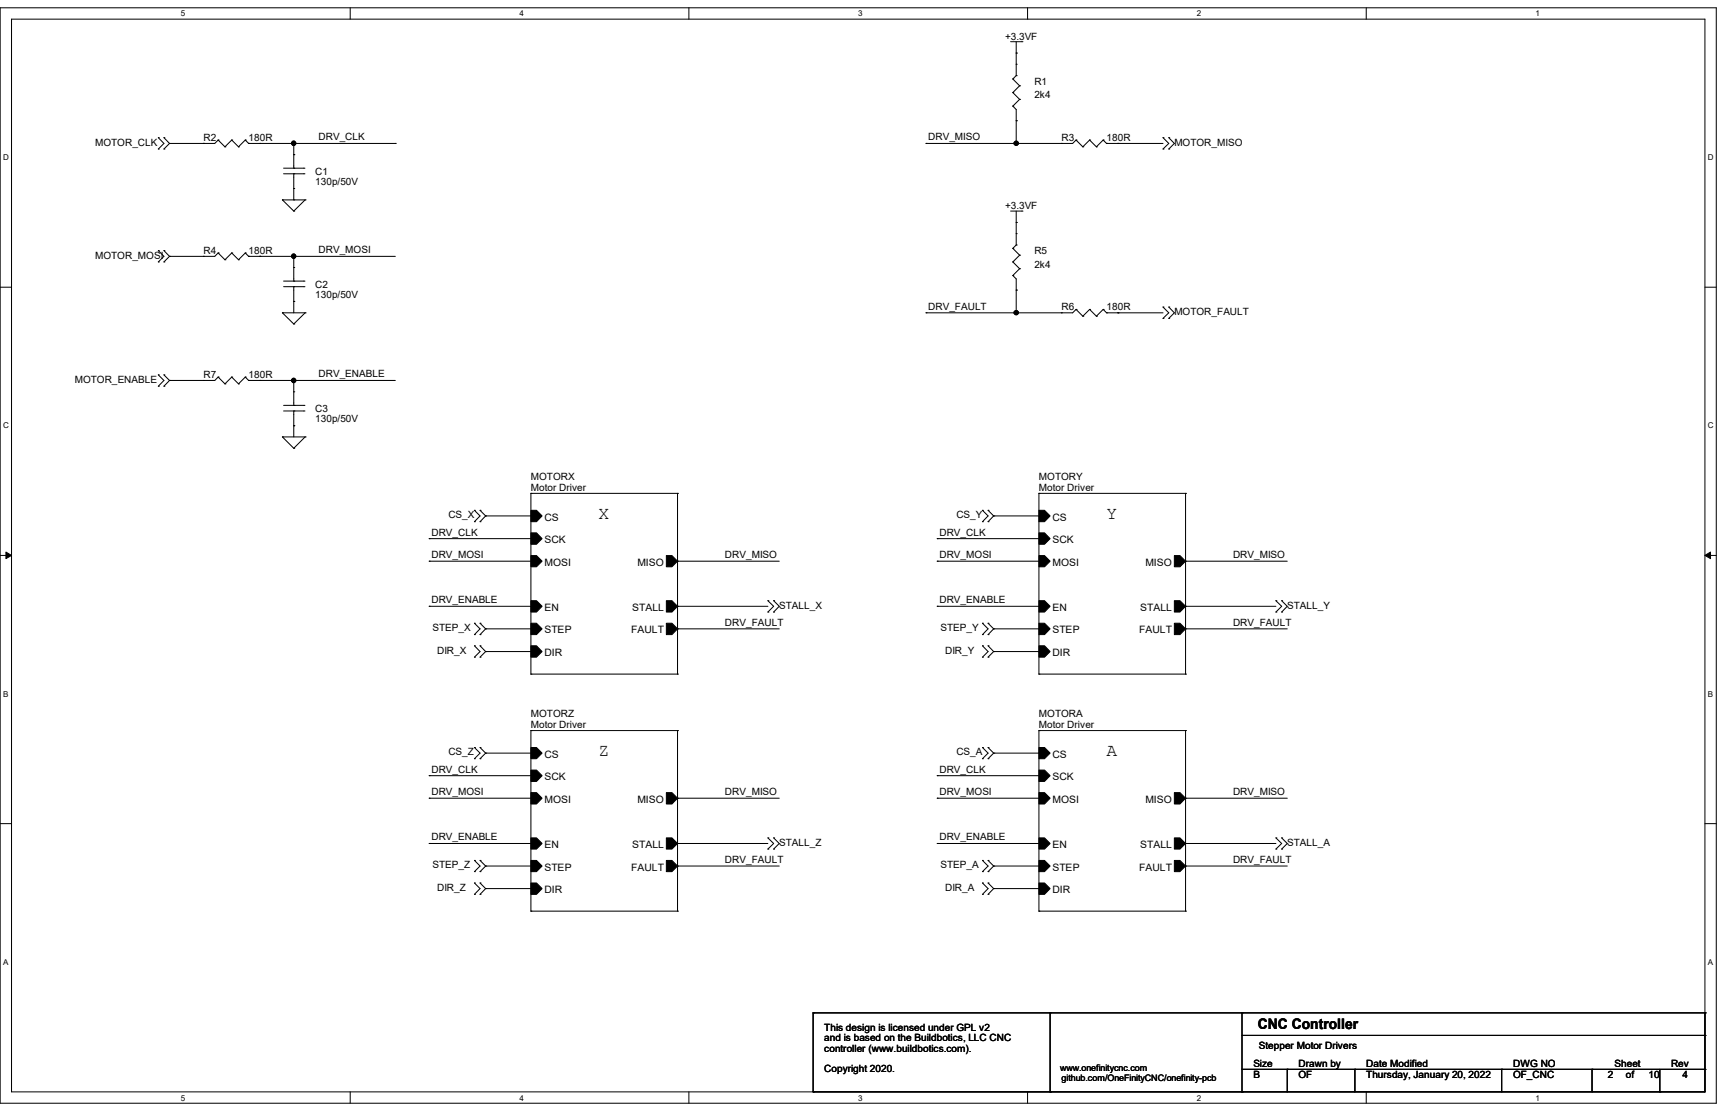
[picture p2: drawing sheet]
<svg xmlns="http://www.w3.org/2000/svg" width="432mm" height="279mm" viewBox="0 0 432 279" stroke-linecap="round" stroke-linejoin="round" font-family="sans-serif">
<path d="M0 1.9h428.6v273.6h-428.6zM2.9 4.8h422.9v267.8h-422.9z" fill="none" stroke="#000" stroke-width=".25"/>
<g fill="#fff">
<path d="M45.2 2.3h1.1v2.2h-1.1z"/>
<path d="M45.2 273h1.1v2.2h-1.1z"/>
</g>
<path d="M87.5 1.9v2.9M87.5 272.6v2.9" fill="none" stroke="#000" stroke-width=".25"/>
<g fill="#fff">
<path d="M129.8 2.3h1.1v2.2h-1.1z"/>
<path d="M129.8 273h1.1v2.2h-1.1z"/>
</g>
<path d="M172 1.9v2.9M172 272.6v2.9" fill="none" stroke="#000" stroke-width=".25"/>
<g fill="#fff">
<path d="M214.3 2.3h1.1v2.2h-1.1z"/>
<path d="M214.3 273h1.1v2.2h-1.1z"/>
</g>
<path d="M256.6 1.9v2.9M256.6 272.6v2.9" fill="none" stroke="#000" stroke-width=".25"/>
<g fill="#fff">
<path d="M298.9 2.3h1.1v2.2h-1.1z"/>
<path d="M298.9 273h1.1v2.2h-1.1z"/>
</g>
<path d="M341.2 1.9v2.9M341.2 272.6v2.9" fill="none" stroke="#000" stroke-width=".25"/>
<g fill="#fff">
<path d="M383.5 2.3h1.1v2.2h-1.1z"/>
<path d="M383.5 273h1.1v2.2h-1.1z"/>
<path d="M.8 38.2h1.4v2.3h-1.4z"/>
<path d="M426.5 38.2h1.4v2.3h-1.4z"/>
<path d="M.8 105.2h1.4v2.2h-1.4z"/>
<path d="M426.5 105.2h1.4v2.2h-1.4z"/>
</g>
<path d="M0 71.7h2.9M425.8 71.7h2.8" fill="none" stroke="#000" stroke-width=".25"/>
<g fill="#fff">
<path d="M.8 172.1h1.3v2.3h-1.3z"/>
<path d="M426.5 172.1h1.3v2.3h-1.3z"/>
</g>
<path d="M0 138.7h2.9M425.8 138.7h2.8" fill="none" stroke="#000" stroke-width=".25"/>
<path d="M1.5 137.8l1.4 .9-1.4 .8zM425.8 138.7l1.4-.9v1.7z" fill="#000" stroke="#000" stroke-width=".25"/>
<g fill="#fff">
<path d="M.8 239.1h1.3v2.2h-1.3z"/>
<path d="M426.5 239.1h1.3v2.2h-1.3z"/>
</g>
<g fill="none" stroke="#000" stroke-width=".25">
<path d="M252.4 10.4h2.8M252.9 19.7h.1M252.9 19.7l1.7 1.7M253.8 13.3h.1M253.8 18.9h.1M253.8 16h.1M253.8 10.4v8.5M253.8 18.9l-.9 .8M255.2 10.4h.1M39.5 34.4h.1M39.5 37.2h.1M39.5 34.4l1.4 1.4-1.4 1.4"/>
<path d="M40.9 37.2h.1M40.9 34.4h.1M40.9 34.4l1.4 1.4M42.3 35.8l-1.4 1.4M50.8 35.8h.1M54.5 35h.1M54.5 35l-.9 .8h-11.3M54.5 35l1.7 1.7M56.2 36.7h.1M57.9 35h.1M57.9 35l-1.7 1.7M57.9 35l1.7 1.7"/>
<path d="M59.6 36.7h.1M61.3 35h.1M61.3 35l-1.7 1.7M61.3 35l.8 .8M62.1 35.8h.1M62.1 35.8h36.6M64.9 35.8h.1M73.4 38.6h.1M73.4 35.8h.1M73.4 35.8v6.2M98.7 35.8h.1M231.3 35.8h.1"/>
<path d="M252.9 26.5h.1M252.9 23.1h.1M252.9 26.5l.9 .8v8.5M252.9 23.1l1.7 1.7M253.8 30.1h.1M253.8 35.8h.1M254.6 24.8h.1M254.6 21.4h.1M254.6 24.8l-1.7 1.7M254.6 21.4l-1.7 1.7M265.1 35.8h.1M268.7 35h.1"/>
<path d="M268.7 35l-.8 .8h-36.6M268.7 35l1.7 1.7M270.4 36.7h.1M272.1 35h.1M272.1 35l-1.7 1.7M272.1 35l1.7 1.7M273.8 36.7h.1M275.5 35h.1M275.5 35l-1.7 1.7M275.5 35l.9 .8M276.4 35.8h.1M276.4 35.8h14"/>
<path d="M279.2 35.8h.1M290.4 37.2h.1M290.4 34.4h.1M290.4 34.4l1.5 1.4-1.5 1.4M291.9 37.2h.1M291.9 34.4h.1M291.9 34.4l1.4 1.4-1.4 1.4M70.5 49.9h.1M70.5 49.9h5.7M70.5 49.9l2.9 2.8M70.8 43.4h5.1M70.8 42h5.1"/>
<path d="M73.4 52.7h.1M73.4 42h.1M73.4 43.4h.1M73.4 47.1h.1M73.4 49.9h.1M73.4 43.4v6.5M75.9 43.4h.1M75.9 42h.1M76.2 49.9h.1M76.2 49.9l-2.8 2.8M252.4 52.7h2.8M253.8 55.5h.1"/>
<path d="M253.8 58.3h.1M253.8 52.7v8.5M255.2 52.7h.1M39.5 62.6h.1M39.5 65.4h.1M39.5 62.6l1.4 1.4-1.4 1.4M40.9 65.4h.1M40.9 62.6h.1M40.9 62.6l1.4 1.4M42.3 64h.1M42.3 64l-1.4 1.4M50.8 64h.1"/>
<path d="M54.5 63.2h.1M54.5 63.2l-.9 .8h-11.3M54.5 63.2l1.7 1.7M56.2 64.9h.1M57.9 63.2h.1M57.9 63.2l-1.7 1.7M57.9 63.2l1.7 1.7M59.6 64.9h.1M61.3 63.2h.1M61.3 63.2l-1.7 1.7M61.3 63.2l.8 .8M62.1 64h.1"/>
<path d="M62.1 64h36.6M64.9 64h.1M70.5 78.1h.1M70.5 78.1h5.7M70.5 78.1l2.9 2.8M70.8 71.6h5.1M70.8 70.2h5.1M73.4 70.2h.1M73.4 71.6h.1M73.4 66.8h.1M73.4 75.3h.1M73.4 64h.1"/>
<path d="M73.4 64v6.2M73.4 71.6v6.5M75.9 71.6h.1M75.9 70.2h.1M76.2 78.1h.1M76.2 78.1l-2.8 2.8M231.3 78.1h.1M252.9 68.8h.1M252.9 65.4h.1M252.9 62h.1M252.9 68.8l.9 .8v8.5M252.9 65.4l1.7 1.7"/>
<path d="M252.9 62l1.7 1.7M253.8 61.2h.1M253.8 72.4h.1M253.8 78.1h.1M253.8 61.2l-.9 .8M254.6 67.1h.1M254.6 63.7h.1M254.6 67.1l-1.7 1.7M254.6 63.7l-1.7 1.7M265.1 78.1h.1M268.7 77.3h.1M268.7 77.3l-.8 .8h-36.6"/>
<path d="M268.7 77.3l1.7 1.7M270.4 79h.1M272.1 77.3h.1M272.1 77.3l-1.7 1.7M272.1 77.3l1.7 1.7M273.8 79h.1M275.5 77.3h.1M275.5 77.3l-1.7 1.7M275.5 77.3l.9 .8M276.4 78.1h.1M276.4 78.1h14M279.2 78.1h.1"/>
<path d="M290.4 79.5h.1M290.4 76.7h.1M290.4 76.7l1.5 1.4-1.5 1.4M291.9 79.5h.1M291.9 76.7h.1M291.9 76.7l1.4 1.4-1.4 1.4M39.5 93.6h.1M39.5 96.4h.1M39.5 93.6l1.4 1.4-1.4 1.4M40.9 96.4h.1M40.9 93.6h.1M40.9 93.6l1.4 1.4"/>
<path d="M42.3 95h.1M42.3 95l-1.4 1.4M50.8 95h.1M54.5 94.1h.1M54.5 94.1l-.9 .9h-11.3M54.5 94.1l1.7 1.7M56.2 95.8h.1M57.9 94.1h.1M57.9 94.1l-1.7 1.7M57.9 94.1l1.7 1.7M59.6 95.8h.1M61.3 94.1h.1"/>
<path d="M61.3 94.1l-1.7 1.7M61.3 94.1l.8 .9M62.1 95h.1M62.1 95h36.6M64.9 95h.1M73.4 80.9h.1M73.4 97.8h.1M73.4 95h.1M73.4 95v6.2M70.5 109.1h.1M70.5 109.1h5.7M70.5 109.1l2.9 2.8"/>
<path d="M70.8 102.6h5.1M70.8 101.2h5.1M73.4 111.9h.1M73.4 101.2h.1M73.4 102.6h.1M73.4 106.3h.1M73.4 102.6v6.5M75.9 102.6h.1M75.9 101.2h.1M76.2 109.1h.1M76.2 109.1l-2.8 2.8M107.2 134.5h.1"/>
<path d="M107.2 134.5h25.4M118.5 127.4h.1M118.5 130.3h.1M118.5 127.4l1.4 1.4-1.4 1.5M119.9 130.3h.1M119.9 127.4h.1M119.9 127.4l1.4 1.4M121.3 128.8h.1M121.3 128.8l-1.4 1.5M121.3 128.8h11.3M132.6 123.2h.1M132.6 123.2h36.6"/>
<path d="M132.6 123.2v45.1M169.2 123.2h.1M169.2 123.2v45.1M234.1 134.5h.1M234.1 134.5h25.4M245.4 127.4h.1M245.4 130.3h.1M245.4 127.4l1.4 1.4-1.4 1.5M246.8 130.3h.1M246.8 127.4h.1M246.8 127.4l1.4 1.4M248.2 128.8h.1"/>
<path d="M248.2 128.8l-1.4 1.5M248.2 128.8h11.3M259.5 123.2h.1M259.5 123.2h36.6M259.5 123.2v45.1M296.1 123.2h.1M296.1 123.2v45.1M107.2 140.1h.1M107.2 151.4h.1M107.2 140.1h25.4M107.2 151.4h25.4M118.5 155.6h.1"/>
<path d="M118.5 158.5h.1M118.5 155.6l1.4 1.4-1.4 1.5M119.9 158.5h.1M119.9 155.6h.1M119.9 155.6l1.4 1.4M121.3 157h.1M121.3 157l-1.4 1.5M121.3 157h11.3M169.2 140.1h.1M169.2 151.4h.1M169.2 157h.1M169.2 140.1h25.4"/>
<path d="M169.2 151.4h22.6M169.2 157h25.4M191.8 152.8h.1M191.8 150h.1M191.8 150l1.4 1.4-1.4 1.4M193.2 152.8h.1M193.2 150h.1M193.2 150l1.4 1.4-1.4 1.4M234.1 140.1h.1M234.1 151.4h.1M234.1 140.1h25.4M234.1 151.4h25.4"/>
<path d="M245.4 155.6h.1M245.4 158.5h.1M245.4 155.6l1.4 1.4-1.4 1.5M246.8 158.5h.1M246.8 155.6h.1M246.8 155.6l1.4 1.4M248.2 157h.1M248.2 157l-1.4 1.5M248.2 157h11.3M296.1 140.1h.1M296.1 151.4h.1M296.1 157h.1"/>
<path d="M296.1 140.1h25.4M296.1 151.4h22.5M296.1 157h25.4M318.6 152.8h.1M318.6 150h.1M318.6 150l1.5 1.4-1.5 1.4M320.1 152.8h.1M320.1 150h.1M320.1 150l1.4 1.4-1.4 1.4M118.5 161.2h.1M118.5 164.1h.1M118.5 161.2l1.4 1.5-1.4 1.4"/>
<path d="M119.9 164.1h.1M119.9 161.2h.1M119.9 161.2l1.4 1.5M121.3 162.7h.1M121.3 162.7l-1.4 1.4M121.3 162.7h11.3M132.6 168.3h.1M132.6 168.3h36.6M169.2 168.3h.1M245.4 161.2h.1M245.4 164.1h.1M245.4 161.2l1.4 1.5-1.4 1.4"/>
<path d="M246.8 164.1h.1M246.8 161.2h.1M246.8 161.2l1.4 1.5M248.2 162.7h.1M248.2 162.7l-1.4 1.4M248.2 162.7h11.3M259.5 168.3h.1M259.5 168.3h36.6M296.1 168.3h.1M107.2 193.7h.1M107.2 199.3h.1M107.2 193.7h25.4"/>
<path d="M107.2 199.3h25.4M118.5 186.6h.1M118.5 189.4h.1M118.5 186.6l1.4 1.4-1.4 1.4M119.9 189.4h.1M119.9 186.6h.1M119.9 186.6l1.4 1.4M121.3 188h.1M121.3 188l-1.4 1.4M121.3 188h11.3M132.6 182.4h.1M132.6 182.4v45.1"/>
<path d="M132.6 182.4h36.6M169.2 182.4h.1M169.2 199.3h.1M169.2 182.4v45.1M169.2 199.3h25.4M234.1 193.7h.1M234.1 199.3h.1M234.1 193.7h25.4M234.1 199.3h25.4M245.4 186.6h.1M245.4 189.4h.1M245.4 186.6l1.4 1.4-1.4 1.4"/>
<path d="M246.8 189.4h.1M246.8 186.6h.1M246.8 186.6l1.4 1.4M248.2 188h.1M248.2 188l-1.4 1.4M248.2 188h11.3M259.5 182.4h.1M259.5 182.4v45.1M259.5 182.4h36.6M296.1 182.4h.1M296.1 199.3h.1M296.1 182.4v45.1"/>
<path d="M296.1 199.3h25.4M0 205.7h2.9M107.2 210.6h.1M107.2 210.6h25.4M118.5 214.8h.1M118.5 217.6h.1M118.5 214.8l1.4 1.4-1.4 1.4M119.9 217.6h.1M119.9 214.8h.1M119.9 214.8l1.4 1.4M121.3 216.2h.1M121.3 216.2l-1.4 1.4"/>
<path d="M121.3 216.2h11.3M169.2 210.6h.1M169.2 216.2h.1M169.2 210.6h22.6M169.2 216.2h25.4M191.8 212h.1M191.8 209.2h.1M191.8 209.2l1.4 1.4-1.4 1.4M193.2 212h.1M193.2 209.2h.1M193.2 209.2l1.4 1.4-1.4 1.4M234.1 210.6h.1"/>
<path d="M234.1 210.6h25.4M245.4 214.8h.1M245.4 217.6h.1M245.4 214.8l1.4 1.4-1.4 1.4M246.8 217.6h.1M246.8 214.8h.1M246.8 214.8l1.4 1.4M248.2 216.2h.1M248.2 216.2l-1.4 1.4M248.2 216.2h11.3M296.1 210.6h.1M296.1 216.2h.1"/>
<path d="M296.1 210.6h22.5M296.1 216.2h25.4M318.6 212h.1M318.6 209.2h.1M318.6 209.2l1.5 1.4-1.5 1.4M320.1 212h.1M320.1 209.2h.1M320.1 209.2l1.4 1.4-1.4 1.4M425.8 205.7h2.8M118.5 220.5h.1M118.5 223.3h.1M118.5 220.5l1.4 1.4-1.4 1.4"/>
<path d="M119.9 223.3h.1M119.9 220.5h.1M119.9 220.5l1.4 1.4M121.3 221.9h.1M121.3 221.9l-1.4 1.4M121.3 221.9h11.3M132.6 227.5h.1M132.6 227.5h36.6M169.2 227.5h.1M245.4 220.5h.1M245.4 223.3h.1M245.4 220.5l1.4 1.4-1.4 1.4"/>
<path d="M246.8 223.3h.1M246.8 220.5h.1M246.8 220.5l1.4 1.4M248.2 221.9h.1M248.2 221.9l-1.4 1.4M248.2 221.9h11.3M259.5 227.5h.1M259.5 227.5h36.6M296.1 227.5h.1M203.1 252.9h.1M203.1 252.9h222.7M203.1 252.9v19.7"/>
<path d="M262.3 252.9h.1M262.3 252.9v19.7M310.2 252.9h.1M310.2 258.5h115.6M310.2 252.9v19.7M425.8 258.5h.1M425.8 252.9h.1M425.8 252.9v19.7h-222.7M203.1 272.6h.1M262.3 272.6h.1M310.2 272.6h.1M310.2 267h115.6"/>
<path d="M321.5 267h.1M321.5 267v5.6M338.4 267h.1M338.4 267v5.6M375 267h.1M375 267v5.6M397.6 267h.1M397.6 267v5.6M414.5 272.6h.1M414.5 267v5.6M425.8 267h.1"/>
</g>
<g fill="#000" stroke="#000" stroke-width=".25">
<path d="M132.6 127.4h1.4l1.4 1.4-1.4 1.5h-1.4z" fill-rule="evenodd"/>
<path d="M132.6 133.1h1.4l1.4 1.4-1.4 1.4h-1.4z" fill-rule="evenodd"/>
<path d="M259.5 127.4h1.4l1.4 1.4-1.4 1.5h-1.4z" fill-rule="evenodd"/>
<path d="M259.5 133.1h1.4l1.4 1.4-1.4 1.4h-1.4z" fill-rule="evenodd"/>
<path d="M132.6 155.6h1.4l1.4 1.4-1.4 1.5h-1.4z" fill-rule="evenodd"/>
<path d="M132.6 150h1.4l1.4 1.4-1.4 1.4h-1.4z" fill-rule="evenodd"/>
<path d="M132.6 138.7h1.4l1.4 1.4-1.4 1.4h-1.4z" fill-rule="evenodd"/>
<path d="M166.4 138.7h1.4l1.4 1.4-1.4 1.4h-1.4z" fill-rule="evenodd"/>
<path d="M166.4 155.6h1.4l1.4 1.4-1.4 1.5h-1.4z" fill-rule="evenodd"/>
<path d="M166.4 150h1.4l1.4 1.4-1.4 1.4h-1.4z" fill-rule="evenodd"/>
<path d="M259.5 155.6h1.4l1.4 1.4-1.4 1.5h-1.4z" fill-rule="evenodd"/>
<path d="M259.5 150h1.4l1.4 1.4-1.4 1.4h-1.4z" fill-rule="evenodd"/>
<path d="M259.5 138.7h1.4l1.4 1.4-1.4 1.4h-1.4z" fill-rule="evenodd"/>
<path d="M293.3 138.7h1.4l1.4 1.4-1.4 1.4h-1.4z" fill-rule="evenodd"/>
<path d="M293.3 155.6h1.4l1.4 1.4-1.4 1.5h-1.4z" fill-rule="evenodd"/>
<path d="M293.3 150h1.4l1.4 1.4-1.4 1.4h-1.4z" fill-rule="evenodd"/>
<path d="M132.6 161.2h1.4l1.4 1.5-1.4 1.4h-1.4z" fill-rule="evenodd"/>
<path d="M259.5 161.2h1.4l1.4 1.5-1.4 1.4h-1.4z" fill-rule="evenodd"/>
<path d="M132.6 186.6h1.4l1.4 1.4-1.4 1.4h-1.4z" fill-rule="evenodd"/>
<path d="M132.6 192.3h1.4l1.4 1.4-1.4 1.4h-1.4z" fill-rule="evenodd"/>
<path d="M132.6 197.9h1.4l1.4 1.4-1.4 1.4h-1.4z" fill-rule="evenodd"/>
<path d="M166.4 197.9h1.4l1.4 1.4-1.4 1.4h-1.4z" fill-rule="evenodd"/>
<path d="M259.5 186.6h1.4l1.4 1.4-1.4 1.4h-1.4z" fill-rule="evenodd"/>
<path d="M259.5 192.3h1.4l1.4 1.4-1.4 1.4h-1.4z" fill-rule="evenodd"/>
<path d="M259.5 197.9h1.4l1.4 1.4-1.4 1.4h-1.4z" fill-rule="evenodd"/>
<path d="M293.3 197.9h1.4l1.4 1.4-1.4 1.4h-1.4z" fill-rule="evenodd"/>
<path d="M132.6 214.8h1.4l1.4 1.4-1.4 1.4h-1.4z" fill-rule="evenodd"/>
<path d="M132.6 209.2h1.4l1.4 1.4-1.4 1.4h-1.4z" fill-rule="evenodd"/>
<path d="M166.4 214.8h1.4l1.4 1.4-1.4 1.4h-1.4z" fill-rule="evenodd"/>
<path d="M166.4 209.2h1.4l1.4 1.4-1.4 1.4h-1.4z" fill-rule="evenodd"/>
<path d="M259.5 214.8h1.4l1.4 1.4-1.4 1.4h-1.4z" fill-rule="evenodd"/>
<path d="M259.5 209.2h1.4l1.4 1.4-1.4 1.4h-1.4z" fill-rule="evenodd"/>
<path d="M293.3 214.8h1.4l1.4 1.4-1.4 1.4h-1.4z" fill-rule="evenodd"/>
<path d="M293.3 209.2h1.4l1.4 1.4-1.4 1.4h-1.4z" fill-rule="evenodd"/>
<path d="M132.6 220.5h1.4l1.4 1.4-1.4 1.4h-1.4z" fill-rule="evenodd"/>
<path d="M259.5 220.5h1.4l1.4 1.4-1.4 1.4h-1.4z" fill-rule="evenodd"/>
<circle cx="73.3" cy="35.8" r=".54"/>
<circle cx="253.8" cy="35.8" r=".54"/>
<circle cx="73.3" cy="64" r=".54"/>
<circle cx="253.8" cy="78.1" r=".54"/>
<circle cx="73.3" cy="95" r=".54"/>
</g>
<g font-size="4.5">
<text x="149.5" y="129.6">X</text>
<text x="276.4" y="129.6">Y</text>
<text x="149.5" y="188.8">Z</text>
<text x="276.4" y="188.8">A</text>
</g>
<text font-size="3.6" x="314.2" y="256.8">CNC Controller</text>
<g font-size="2.5">
<text x="251" y="9.9">+3.3VF</text>
<text x="258.3" y="21.1">R1</text>
<text x="258.3" y="24.5">2k4</text>
<text x="50.8" y="35.2">R2</text>
<text x="62.1" y="35.2">180R</text>
<text x="79.5" y="35.1">DRV_CLK</text>
<text x="231.8" y="35.1">DRV_MISO</text>
<text x="265.1" y="35.2">R3</text>
<text x="276.4" y="35.2">180R</text>
<text x="23.7" y="36.4">MOTOR_CLK</text>
<text x="293.3" y="36.4">MOTOR_MISO</text>
<text x="78.7" y="43.7">C1</text>
<text x="78.7" y="46.2">130p/50V</text>
<text x="251" y="52.2">+3.3VF</text>
<text x="23.7" y="64.6">MOTOR_MOSI</text>
<text x="50.8" y="63.4">R4</text>
<text x="62.1" y="63.4">180R</text>
<text x="79.5" y="63.2">DRV_MOSI</text>
<text x="258.3" y="63.4">R5</text>
<text x="78.7" y="71.9">C2</text>
<text x="258.3" y="66.8">2k4</text>
<text x="78.7" y="74.4">130p/50V</text>
<text x="231.8" y="77.3">DRV_FAULT</text>
<text x="265.1" y="77.5">R6</text>
<text x="276.4" y="77.5">180R</text>
<text x="293.3" y="78.7">MOTOR_FAULT</text>
<text x="18.7" y="95.5">MOTOR_ENABLE</text>
<text x="50.8" y="94.4">R7</text>
<text x="62.1" y="94.4">180R</text>
<text x="79.5" y="94.2">DRV_ENABLE</text>
<text x="78.7" y="102.9">C3</text>
<text x="78.7" y="105.4">130p/50V</text>
<text x="132.6" y="119.8">MOTORX</text>
<text x="259.5" y="119.8">MOTORY</text>
<text x="132.6" y="122.6">Motor Driver</text>
<text x="259.5" y="122.6">Motor Driver</text>
<text x="112" y="129.4">CS_X</text>
<text x="136" y="130">CS</text>
<text x="238.8" y="129.4">CS_Y</text>
<text x="262.8" y="130">CS</text>
<text x="107.7" y="133.7">DRV_CLK</text>
<text x="136" y="135.6">SCK</text>
<text x="234.6" y="133.7">DRV_CLK</text>
<text x="262.8" y="135.6">SCK</text>
<text x="107.7" y="139.4">DRV_MOSI</text>
<text x="136" y="141.3">MOSI</text>
<text x="159.2" y="141.3">MISO</text>
<text x="181.1" y="139.4">DRV_MISO</text>
<text x="234.6" y="139.4">DRV_MOSI</text>
<text x="262.8" y="141.3">MOSI</text>
<text x="286" y="141.3">MISO</text>
<text x="307.9" y="139.4">DRV_MISO</text>
<text x="107.7" y="150.6">DRV_ENABLE</text>
<text x="136" y="152.5">EN</text>
<text x="157.9" y="152.5">STALL</text>
<text x="194.6" y="151.9">STALL_X</text>
<text x="234.6" y="150.6">DRV_ENABLE</text>
<text x="262.8" y="152.5">EN</text>
<text x="284.8" y="152.5">STALL</text>
<text x="321.5" y="151.9">STALL_Y</text>
<text x="108" y="157.6">STEP_X</text>
<text x="136" y="158.2">STEP</text>
<text x="157.6" y="158.2">FAULT</text>
<text x="181.1" y="156.3">DRV_FAULT</text>
<text x="234.9" y="157.6">STEP_Y</text>
<text x="262.8" y="158.2">STEP</text>
<text x="284.5" y="158.2">FAULT</text>
<text x="307.9" y="156.3">DRV_FAULT</text>
<text x="109.2" y="163.2">DIR_X</text>
<text x="136" y="163.8">DIR</text>
<text x="236.1" y="163.2">DIR_Y</text>
<text x="262.8" y="163.8">DIR</text>
<text x="132.6" y="179">MOTORZ</text>
<text x="259.5" y="179">MOTORA</text>
<text x="132.6" y="181.8">Motor Driver</text>
<text x="259.5" y="181.8">Motor Driver</text>
<text x="112" y="188.6">CS_Z</text>
<text x="136" y="189.2">CS</text>
<text x="238.8" y="188.6">CS_A</text>
<text x="262.8" y="189.2">CS</text>
<text x="107.7" y="192.9">DRV_CLK</text>
<text x="136" y="194.8">SCK</text>
<text x="234.6" y="192.9">DRV_CLK</text>
<text x="262.8" y="194.8">SCK</text>
<text x="107.7" y="198.5">DRV_MOSI</text>
<text x="136" y="200.4">MOSI</text>
<text x="159.2" y="200.4">MISO</text>
<text x="181.1" y="198.5">DRV_MISO</text>
<text x="234.6" y="198.5">DRV_MOSI</text>
<text x="262.8" y="200.4">MOSI</text>
<text x="286" y="200.4">MISO</text>
<text x="307.9" y="198.5">DRV_MISO</text>
<text x="107.7" y="209.8">DRV_ENABLE</text>
<text x="234.6" y="209.8">DRV_ENABLE</text>
<text x="136" y="211.8">EN</text>
<text x="157.9" y="211.8">STALL</text>
<text x="181.1" y="215.5">DRV_FAULT</text>
<text x="194.6" y="211.2">STALL_Z</text>
<text x="262.8" y="211.8">EN</text>
<text x="284.8" y="211.8">STALL</text>
<text x="307.9" y="215.5">DRV_FAULT</text>
<text x="321.5" y="211.2">STALL_A</text>
<text x="108" y="216.8">STEP_Z</text>
<text x="136" y="217.4">STEP</text>
<text x="157.6" y="217.4">FAULT</text>
<text x="234.9" y="216.8">STEP_A</text>
<text x="262.8" y="217.4">STEP</text>
<text x="284.5" y="217.4">FAULT</text>
<text x="109.2" y="222.4">DIR_Z</text>
<text x="136" y="223">DIR</text>
<text x="236.1" y="222.4">DIR_A</text>
<text x="262.8" y="223">DIR</text>
<text x="205.9" y="257.4">This design is licensed under GPL v2</text>
<text x="205.9" y="260">and is based on the Buildbotics, LLC CNC</text>
<text x="205.9" y="262.6">controller (www.buildbotics.com).</text>
<text x="314.4" y="261.9">Stepper Motor Drivers</text>
<text x="205.9" y="267.7">Copyright 2020.</text>
<text x="313" y="266.4">Size</text>
<text x="313" y="269.2">B</text>
<text x="324.3" y="269.2">OF</text>
<text x="324.3" y="266.4">Drawn by</text>
<text x="341.2" y="266.4">Date Modified</text>
<text x="341.2" y="269.2">Thursday, January 20, 2022</text>
<text x="377.9" y="269.2">OF_CNC</text>
<text x="377.9" y="266.4">DWG NO</text>
<text x="401.5" y="269.2">2</text>
<text x="403.2" y="266.4">Sheet</text>
<text x="406.1" y="269.2">of</text>
<text x="411.7" y="269.2">10</text>
<text x="417.3" y="266.4">Rev</text>
<text x="420.2" y="269.2">4</text>
</g>
<g font-size="2.2">
<text x="264.8" y="267.3">www.onefinitycnc.com</text>
<text x="265.1" y="269.9">github.com/OneFinityCNC/onefinity-pcb</text>
</g>
<g font-size="2">
<text x="45.2" y="4.1">5</text>
<text x="129.8" y="4.1">4</text>
<text x="214.3" y="4.1">3</text>
<text x="298.9" y="4.1">2</text>
<text x="383.5" y="4.1">1</text>
<text x=".8" y="40">D</text>
<text x="426.5" y="40">D</text>
<text x=".8" y="107">C</text>
<text x="426.5" y="107">C</text>
<text x=".8" y="173.9">B</text>
<text x="426.5" y="173.9">B</text>
<text x=".8" y="240.9">A</text>
<text x="426.5" y="240.9">A</text>
<text x="45.2" y="274.8">5</text>
<text x="129.8" y="274.8">4</text>
<text x="214.3" y="274.8">3</text>
<text x="298.9" y="274.8">2</text>
<text x="383.5" y="274.8">1</text>
</g>
</svg>
